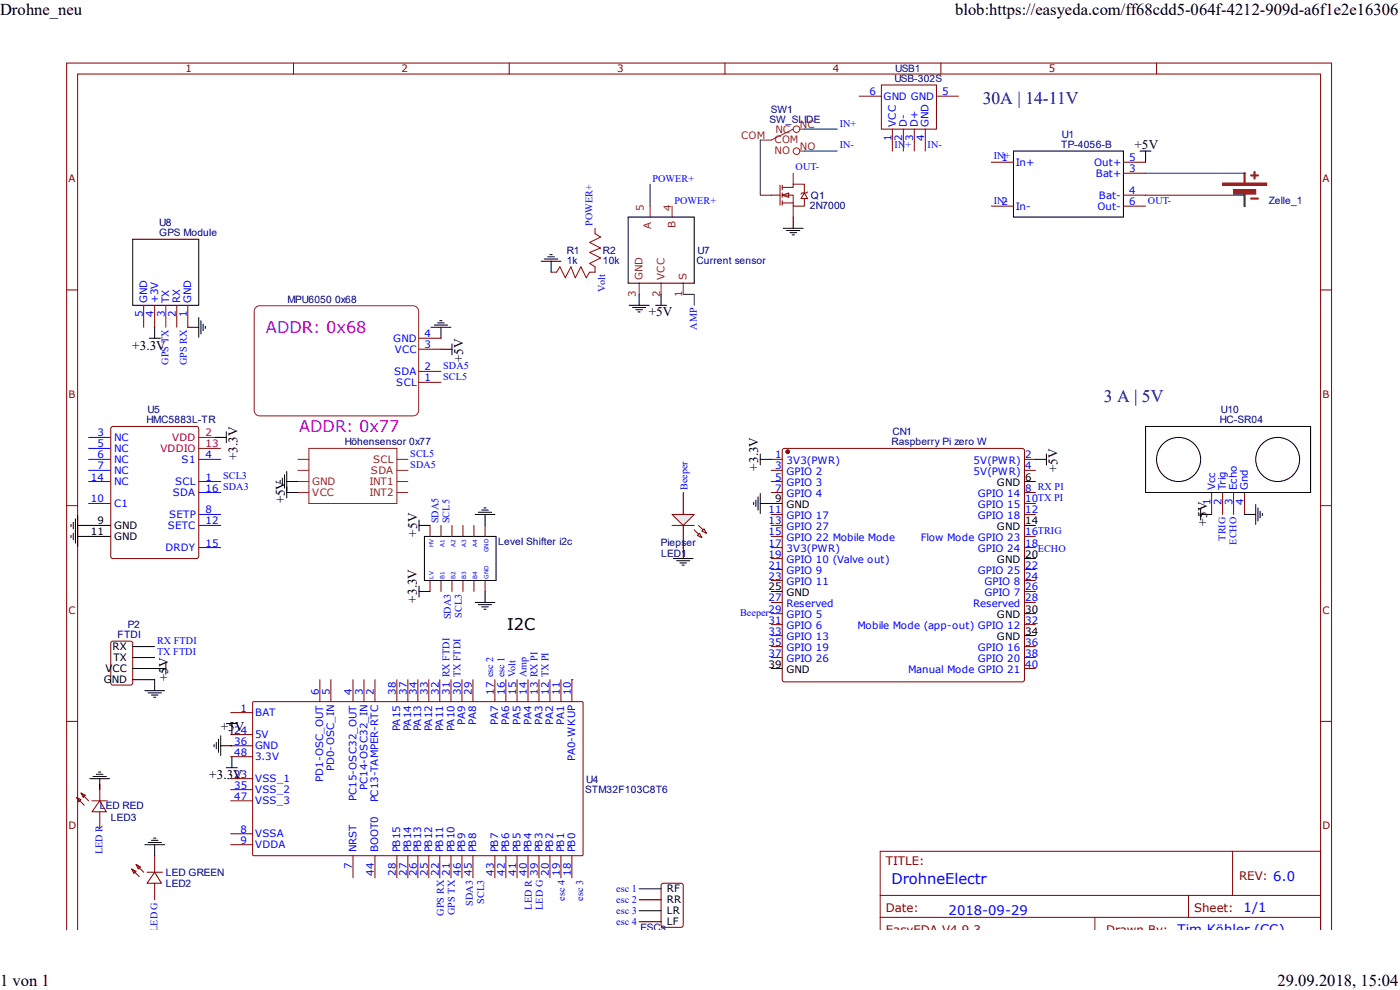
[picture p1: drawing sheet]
<svg xmlns="http://www.w3.org/2000/svg" width="297mm" height="210mm" viewBox="0 0 297 210" stroke-linecap="round" stroke-linejoin="round" font-family="sans-serif">
<g fill="none" stroke="#800" stroke-width=".21">
<path d="M14.1 13.4h268.4v183.9M14.1 13.4h.1M14.1 13.4v183.9M16.5 15.7h263.7v181.6v-16.7h-93.5v16.7M16.5 15.7h.1M16.5 15.7v181.6M62.3 13.4v2.3M108 13.4v2.3M153.8 13.4v2.3M199.6 13.4v2.3M245.4 13.4v2.3M14.1 61.5h2.4"/>
<path d="M280.2 61.5h2.3M14.1 107.3h2.4M280.2 107.3h2.3M14.1 153h2.4M280.2 153h2.3M186.7 189.9h93.5M186.7 194.6h93.5M232.3 194.6v2.7M252.1 189.9v4.7M261.5 180.6v9.3"/>
</g>
<circle cx="167.1" cy="95.8" r=".36" fill="#800"/>
<g fill="none" stroke="#800" stroke-width=".21">
<path d="M166.2 95.2h50.9l.2 .4v48.8l-.4 .3-50.7-.1-.3-.4v-48.6z"/>
<circle cx="167.1" cy="95.8" r=".36"/>
</g>
<circle cx="167.1" cy="95.8" r=".36" fill="#800"/>
<g fill="none" stroke="#800" stroke-width=".21">
<path d="M163.6 97.5h2.3M163.6 99.8h2.3M217.3 97.5h2.4M217.3 99.8h2.4M163.6 102.2h2.3M163.6 104.5h2.3M163.6 109.1h2.3M163.6 111.5h2.3M163.6 113.8h2.3M163.6 116.2h2.3M163.6 118.5h2.3M217.3 104.5h2.4"/>
<path d="M217.3 109.1h2.4M217.3 113.8h2.4M217.3 116.2h2.4M217.3 106.8h2.4M163.6 120.8h2.3M163.6 123.1h2.3M163.6 127.8h2.3M163.6 130.2h2.3M163.6 132.5h2.3M163.6 134.8h2.3M163.6 137.2h2.3M163.6 139.5h2.3"/>
<path d="M217.3 120.8h2.4M217.3 123.1h2.4M217.3 127.8h2.4M217.3 132.5h2.4M217.3 137.2h2.4M217.3 139.5h2.4M217.3 125.5h2.4M217.3 141.8h2.4"/>
<circle cx="167.1" cy="95.8" r=".36"/>
</g>
<path d="M163.6 106.8h2.3M217.3 118.5h2.4M217.3 111.5h2.4M217.3 102.2h2.4M163.6 125.5h2.3M217.3 134.8h2.4M217.3 130.2h2.4M163.6 141.8h2.3" fill="none" stroke="#000" stroke-width=".21"/>
<path d="M264 36.7v2.4M265.4 37.2h1.5M266.1 36.5v1.4M264 40.9v2.8M265.4 42.1h1.5" fill="none" stroke="#8d2323" stroke-width=".47"/>
<path d="M264 36.7h.1M264 43.7h.1" fill="none" stroke="#8d2323" stroke-width=".21"/>
<path d="M259.4 38.8h9.3v.5h-9.3z" fill="#8d2323"/>
<path d="M259.4 38.8h9.3v.5h-9.3z" fill="none" stroke="#8d2323" stroke-width=".21"/>
<path d="M261.7 40.3h4.7v.9h-4.7z" fill="#8d2323"/>
<path d="M261.7 40.3h4.7v.9h-4.7z" fill="none" stroke="#8d2323" stroke-width=".21"/>
<path d="M144.9 104.5v4.6M144.9 111.5v4.7" fill="none" stroke="#000" stroke-width=".21"/>
<path d="M142.6 109.1h4.7l-2.4 2.4z" fill="#efefef"/>
<path d="M142.6 109.1h4.7l-2.4 2.4zM147.3 112.4l1.6 1.6M148.2 111.5l1.7 1.6" fill="none" stroke="#800" stroke-width=".21"/>
<path d="M148 113.6l.4-.5 .5 .9z" fill="#efefef"/>
<path d="M148 113.6l.4-.5 .5 .9z" fill="none" stroke="#800" stroke-width=".21"/>
<path d="M148.9 112.6l.5-.4 .5 .9z" fill="#efefef"/>
<g fill="none" stroke="#800" stroke-width=".21">
<path d="M39.8 64.8v4.6M88.9 78.8h4.7M88.9 74.1h4.7M88.9 71.8h4.7M88.9 81.1h4.7M91.2 111.5v2.3M93.6 111.5v2.3M95.9 111.5v2.3M98.2 111.5v2.3M100.5 111.5v2.3M102.9 111.5v2.3M142.6 111.5h4.7"/>
<path d="M148.9 112.6l.5-.4 .5 .9zM257 104.5v4.6M259.4 104.5v4.6M261.7 104.5v4.6M264 104.5v4.6M23.6 136.2l.4-.2h3.7l.4 .2 .1 8.7-.3 .4h-3.9l-.4-.2zM91.2 123.1v2.4M93.6 123.1v2.4M95.9 123.1v2.4M98.2 123.1v2.4M100.5 123.1v2.4M102.9 123.1v2.4"/>
<path d="M48.9 151.2h4.7M48.9 155.8h4.7M48.9 158.2h4.7M53.7 148.9h69.9l.1 32.4-.3 .2h-69.7zM70.2 144.2v4.6M79.5 144.2v4.6M95.7 144.2v4.6M100.3 144.2v4.6M121.3 144.2v4.6M48.9 160.5h4.7M48.9 165.2h4.7M48.9 167.5h4.7"/>
<path d="M48.9 169.9h4.7M48.9 176.9h4.7M48.9 179.2h4.7M27.9 184.4l1 .4-.5 .5zM27.9 184.4l1.6 1.6M28.9 183.4l.9 .5-.5 .5zM28.9 183.4l1.6 1.6M31.2 185h3.3M32.8 185l1.4 2.4h-3zM32.8 181.5v3.5M32.8 187.4v3.5M74.9 181.5v4.7"/>
<path d="M79.5 181.5v4.7M95.7 181.5v4.7M100.3 181.5v4.7M121.3 181.5v4.7M140.5 187.4h4l.4 .2v8.7l-.2 .4h-4l-.4-.2v-8.7z"/>
</g>
<g fill="none" stroke="#8d2323" stroke-width=".21">
<path d="M137.9 43.7v2.4M142.6 43.7v2.4M54.4 65.1l.7-.2h32.5a1.21 1.21 0 0 1 1.2 1.1v21.1a1.17 1.17 0 0 1-1.2 1.1h-32.5a1.14 1.14 0 0 1-1.2-1.1v-21.1l.1-.3zM135.6 60.1v2.3M140.3 60.1v2.3M144.9 60.1v2.3M63.2 97.5h2.3M63.2 99.8h2.3M65.5 95.1h18.7v11.7h-18.7zM84.2 97.5h2.3M84.2 99.8h2.3M63.2 102.2h2.3"/>
<path d="M63.2 104.5h2.3M84.2 102.2h2.3M84.2 104.5h2.3"/>
</g>
<g fill="none" stroke="#000" stroke-width=".21">
<path d="M28.2 50.8h14v14h-14zM133.3 46.1v14h14M18.8 111.5h4.7M18.8 113.8h4.7M90 113.8h15.2v9.3h-15.2zM28.2 137.2h4.6M28.2 139.5h4.6M28.2 141.8h4.6M28.2 144.2h4.6M135.6 188.6h4.7M135.6 190.9h4.7M135.6 193.2h4.7"/>
<path d="M135.6 195.5h4.7"/>
</g>
<path d="M18.8 92.8h4.7M18.8 95.1h4.7M18.8 97.5h4.7M18.8 99.8h4.7M18.8 106.8h4.7M18.8 102.2h4.7" fill="none" stroke="#00f" stroke-width=".21"/>
<path d="M165.9 41.4l1.4-.5v1z" fill="#fefefe"/>
<g fill="none" stroke="#800" stroke-width=".21">
<path d="M187 18h11.7v9.4h-11.7zM165.5 39.3v4.2M165.9 39.8h2.4v-.7h2.3v1.8M165.9 39.3v1M168.3 36.7v2.4M182.3 20.4h4.7M189.3 27.4v4.6M191.6 27.4v4.6M194 27.4v4.6M196.3 27.4v4.6M198.7 20.4h4.6M210.3 34.4h4.7"/>
<path d="M238.3 34.4h4.7M238.3 36.7h4.7M116.9 57.7h1.2M126.2 48.4v1.2M126.2 56.6v1.1h-1.1M163.6 41.4h1.9M165.9 41.4l1.4-.5v1zM165.9 41.4h2.4v2.3h2.3v-1.6M165.9 43.1h2.4M165.9 40.9v1M165.9 42.6v.9M168.3 43.7v2.4"/>
<path d="M170.6 40.9l.7 1.2h-1.4zM171.3 40.7l-.2 .2h-1l-.2 .3M210.3 43.7h4.7M238.3 41.4h4.7M238.3 43.7h4.7M30.5 64.8v4.6M32.8 64.8v4.6M35.2 64.8v4.6M37.5 64.8v4.6M23.6 90.7l.4-.2h17.7l.4 .2 .1 27.3-.3 .4-17.9 .1-.4-.2zM67.9 144.2v4.6M74.9 144.2v4.6"/>
<path d="M77.2 144.2v4.6M84.2 144.2v4.6M86.5 144.2v4.6M88.6 144.2v4.6M91 144.2v4.6M93.3 144.2v4.6M98 144.2v4.6M105 144.2v4.6M107.3 144.2v4.6M109.7 144.2v4.6M112 144.2v4.6M114.3 144.2v4.6"/>
<path d="M116.7 144.2v4.6M119 144.2v4.6M16.3 169.2l.9 .4-.5 .5zM16.3 169.2l1.6 1.6M17.2 168.2l.9 .5-.4 .5zM17.2 168.2l1.6 1.7M19.5 169.9h3.3M21.2 169.9l1.4 2.3h-3.1zM21.2 166.4v3.5M21.2 172.2v3.5M84.2 181.5v4.7M86.5 181.5v4.7"/>
<path d="M88.6 181.5v4.7M91 181.5v4.7M93.3 181.5v4.7M98 181.5v4.7M105 181.5v4.7M107.3 181.5v4.7M109.7 181.5v4.7M112 181.5v4.7M114.3 181.5v4.7M116.7 181.5v4.7M119 181.5v4.7"/>
</g>
<g fill="none" stroke="#8d2323" stroke-width=".21">
<path d="M168.3 27.4l-4.7 2.3h-2.3M169.7 27.4h.9M169.7 32h.9"/>
<circle cx="169" cy="32.1" r=".7"/>
<circle cx="169" cy="27.4" r=".69"/>
</g>
<g fill="none" stroke="#000" stroke-width=".21">
<path d="M215 32h23.3v14.1h-23.3zM241.9 32h2.3M243 32v2.4M114.8 55.4h4.2M115.5 54.9h2.8M116.2 54.5h1.4M116.7 54h.4M116.9 55.4v2.3M133.3 46.1h14v14M166.2 48.4h4.2M166.9 48.9h2.8M167.6 49.4h1.4"/>
<path d="M168.1 49.8h.4M168.3 46.1v2.3M31.7 71.8h2.3M32.8 69.4v2.4M39.8 69.4h2.4M42.2 67.4v4.1M42.6 68v2.8M43.1 68.7v1.4M43.6 69.2v.5M91.4 69.4h4.3M92.2 69h2.8M92.8 68.5h1.4"/>
<path d="M93.3 68h.5M93.6 69.4v2.4M93.6 74.1h2.3M95.9 72.9v2.4M133.5 64.8h4.2M134.2 65.2h2.8M134.9 65.7h1.4M135.3 66.2h.5M135.6 62.4v2.4M139.1 64.8h2.3M140.3 62.4v2.4M45.7 92.8h2.3"/>
<path d="M48 91.6v2.3M161.3 96.3v2.3M161.3 97.5h2.3M219.7 97.5h2.3M222 96.3v2.3M243 90.5h35v14h-35zM15.1 111.3v.4M15.1 113.6v.4M15.5 110.8v1.4M15.5 113.1v1.4M16 110.1v5.1M16.5 113.8h2.3"/>
<path d="M16.5 109.4v6.5M16.5 111.5h2.3M59.4 101.9v.5M59.9 101.4v1.4M60.4 100.7v2.8M60.8 104.5h2.4M60.8 100v5.6M60.8 102.2h2.4M88.9 111.5h2.3M88.9 110.3v2.3M100.8 109.1h4.2M101.5 108.7h2.8"/>
<path d="M102.2 108.2h1.4M102.7 107.7h.4M102.9 109.1v2.4M142.8 118.5h4.2M143.6 119h2.7M144.2 119.4h1.4M144.7 119.9h.5M144.9 116.2v2.3M159.9 106.6v.4M160.4 106.1v1.4M160.8 105.4v2.8M161.3 106.8h2.3"/>
<path d="M161.3 104.7v4.2M254.7 109.1h2.3M254.7 107.9v2.4M264 109.1h2.4M266.4 107v4.3M266.9 107.7v2.8M267.3 108.5v1.4M267.8 108.9v.5M88.9 124.3v2.4M88.9 125.5h2.3M100.8 127.8h4.2M101.5 128.3h2.8"/>
<path d="M102.2 128.7h1.4M102.7 129.2h.4M102.9 125.5v2.3M30.7 146.5h4.2M31.4 147h2.8M32.1 147.4h1.4M32.6 147.9h.5M32.8 144.2v2.3M32.8 141.8h2.4M35.2 140.7v2.3M45.4 157.9v.5M45.9 157.5v1.4"/>
<path d="M46.4 156.8v2.8M46.8 158.2h2.4M46.8 156.1v4.2M48 153.5h2.3M49.2 153.5v2.3M19 165.2h4.2M19.7 164.7h2.9M20.4 164.3h1.4M20.9 163.8h.5M21.2 165.2v2.3M30.7 179.2h4.2M31.4 178.7h2.8"/>
<path d="M32.1 178.3h1.4M32.6 177.8h.5M32.8 179.2v2.3M48 162.9h2.3M49.2 160.5v2.4"/>
<circle cx="250" cy="97.5" r="4.7"/>
<circle cx="271" cy="97.5" r="4.7"/>
</g>
<path d="M137.9 39.1v4.6M161.3 29.7v11.7h2.3M170.6 27.4h7M170.6 32h7M243 36.7h21M243 41.4h21v2.3M144.9 62.4h2.4v2.4M121.3 144.2h.3" fill="none" stroke="#080" stroke-width=".21"/>
<path d="M118.1 57.7l.7-1.1 1.1 2.3 1.2-2.3 .9 2.3 1.2-2.3 1.2 2.3 .7-1.2M126.2 49.6l1.2 .7-2.3 1.1 2.3 1.2-2.3 1 2.3 1.1-2.3 1.2 1.1 .7" fill="none" stroke="#a00000" stroke-width=".21"/>
<path d="M42.2 97.5h4.6M42.2 102.2h4.6M42.2 109.1h4.6M42.2 111.5h4.6M42.2 116.2h4.6M42.2 104.5h4.6" fill="none" stroke="#00f" stroke-width=".21"/>
<path d="M42.2 92.8h4.6M42.2 95.1h4.6" fill="none" stroke="#f00" stroke-width=".21"/>
<g font-size="3.7" fill="#000080">
<text x="208.5" y="22.1">30A | 14-11V</text>
<text x="234.2" y="85.2">3 A | 5V</text>
</g>
<g font-size="3.5">
<text x="0" y="3.2">Drohne_neu</text>
<text x="202.6" y="3.2">blob:https://easyeda.com/ff68cdd5-064f-4212-909d-a6f1e2e16306</text>
<text x="0" y="209.2">1 von 1</text>
<text x="271" y="209.2">29.09.2018, 15:04</text>
</g>
<g font-size="3.4" fill="#c0f">
<text x="56.4" y="70.6">ADDR: 0x68</text>
<text x="63.5" y="91.7">ADDR: 0x77</text>
</g>
<text font-size="3.4" x="107.6" y="133.7">I2C</text>
<text font-size="3.1" fill="#00f" x="189.1" y="187.6">DrohneElectr</text>
<g font-size="2.8">
<text x="240.7" y="31.6">+5V</text>
<text x="137.6" y="67.1">+5V</text>
<text x="28.1" y="74.2">+3.3V</text>
<text x="98.3" y="76.8" transform="rotate(-90 98.3 76.8)">+5V</text>
<text x="50.4" y="97.6" transform="rotate(-90 50.4 97.6)">+3.3V</text>
<text x="160.8" y="99.8" transform="rotate(-90 160.8 99.8)">+3.3V</text>
<text x="224.4" y="100.2" transform="rotate(-90 224.4 100.2)">+5V</text>
<text x="60.4" y="106.8" transform="rotate(-90 60.4 106.8)">+5V</text>
<text x="88.5" y="113.8" transform="rotate(-90 88.5 113.8)">+5V</text>
<text x="256.1" y="111.5" transform="rotate(-90 256.1 111.5)">+5V</text>
<text x="88.4" y="127.8" transform="rotate(-90 88.4 127.8)">+3.3V</text>
<text x="35.6" y="144.5" transform="rotate(-90 35.6 144.5)">+5V</text>
<text x="46.9" y="155">+5V</text>
<text x="44.4" y="165.2">+3.3V</text>
</g>
<g font-size="2.8" fill="#00f">
<text x="201.3" y="194.2">2018-09-29</text>
<text x="263.8" y="193.5">1/1</text>
<text x="249.8" y="198.2">Tim Köhler (CC)</text>
</g>
<g font-size="2.5" fill="#800">
<text x="187.9" y="183.4">TITLE:</text>
<text x="262.9" y="186.7">REV: 6.0</text>
<text x="187.9" y="193.5">Date:</text>
<text x="253.3" y="193.5">Sheet:</text>
<text x="187.9" y="198.2">EasyEDA V4.9.3</text>
<text x="234.7" y="198.2">Drawn By:</text>
</g>
<g font-size="2.2" fill="#800">
<text x="39.4" y="15.4">1</text>
<text x="85.2" y="15.4">2</text>
<text x="130.9" y="15.4">3</text>
<text x="176.7" y="15.4">4</text>
<text x="222.5" y="15.4">5</text>
<text x="14.5" y="38.6">A</text>
<text x="280.6" y="38.6">A</text>
<text x="14.5" y="84.4">B</text>
<text x="280.6" y="84.4">B</text>
<text x="14.5" y="130.2">C</text>
<text x="280.6" y="130.2">C</text>
<text x="14.5" y="175.9">D</text>
<text x="280.6" y="175.9">D</text>
</g>
<g font-size="2.2" fill="#000080">
<text x="189.7" y="17.4">USB-302S</text>
<text x="189.9" y="15.2">USB1</text>
<text x="163.5" y="23.9">SW1</text>
<text x="163.3" y="26">SW_SLIDE</text>
<text x="225.3" y="29.3">U1</text>
<text x="225.1" y="31.4">TP-4056-B</text>
<text x="33.8" y="48">U8</text>
<text x="171.8" y="44.2">2N7000</text>
<text x="172" y="42.1">Q1</text>
<text x="269.2" y="43.2">Zelle_1</text>
<text x="33.8" y="50.1">GPS Module</text>
<text x="120.2" y="53.8">R1</text>
<text x="127.9" y="53.9">R2</text>
<text x="148" y="53.9">U7</text>
<text x="120.2" y="55.9">1k</text>
<text x="127.9" y="56">10k</text>
<text x="147.7" y="56">Current sensor</text>
<text x="61" y="64.2">MPU6050 0x68</text>
<text x="31.1" y="89.8">HMC5883L-TR</text>
<text x="31.3" y="87.7">U5</text>
<text x="258.8" y="89.8">HC-SR04</text>
<text x="259" y="87.6">U10</text>
<text x="73.2" y="94.4">Höhensensor 0x77</text>
<text x="189.1" y="94.4">Raspberry Pi zero W</text>
<text x="189.3" y="92.3">CN1</text>
<text x="105.7" y="115.6">Level Shifter i2c</text>
<text x="140.2" y="115.8">Piepser</text>
<text x="140.3" y="118.2">LED1</text>
<text x="24.9" y="135.3">FTDI</text>
<text x="27.1" y="133.1">P2</text>
<text x="124.3" y="166">U4</text>
<text x="21.2" y="171.6">LED RED</text>
<text x="124.2" y="168.1">STM32F103C8T6</text>
<text x="23.5" y="174.2">LED3</text>
<text x="35.2" y="185.9">LED GREEN</text>
<text x="35.2" y="188.2">LED2</text>
<text x="135.8" y="197.4">ESCs</text>
</g>
<g font-size="2.2" fill="#00f">
<text x="184.4" y="20.2">6</text>
<text x="187.5" y="21.1">GND GND</text>
<text x="199.9" y="20.2">5</text>
<text x="178.1" y="26.8">IN+</text>
<text x="189.1" y="30" transform="rotate(-90 189.1 30)">1</text>
<text x="190" y="27" transform="rotate(-90 190 27)">VCC</text>
<text x="191.4" y="30" transform="rotate(-90 191.4 30)">2</text>
<text x="192.4" y="27" transform="rotate(-90 192.4 27)">D-</text>
<text x="193.8" y="30" transform="rotate(-90 193.8 30)">3</text>
<text x="194.7" y="27" transform="rotate(-90 194.7 27)">D+</text>
<text x="196.1" y="30" transform="rotate(-90 196.1 30)">4</text>
<text x="197" y="27" transform="rotate(-90 197 27)">GND</text>
<text x="178.1" y="31.5">IN-</text>
<text x="189.8" y="31.5">IN+</text>
<text x="196.8" y="31.5">IN-</text>
<text x="210.8" y="33.8">IN+</text>
<text x="212.5" y="34.2">1</text>
<text x="215.5" y="35.1">In+</text>
<text x="232.2" y="35.1">Out+</text>
<text x="239.6" y="34.2">5</text>
<text x="138.4" y="38.5">POWER+</text>
<text x="168.8" y="36.2">OUT-</text>
<text x="232.5" y="37.5">Bat+</text>
<text x="239.6" y="36.5">3</text>
<text x="239.6" y="41.2">4</text>
<text x="125.7" y="48" transform="rotate(-90 125.7 48)">POWER+</text>
<text x="143.1" y="43.2">POWER+</text>
<text x="210.8" y="43.2">IN-</text>
<text x="212.5" y="43.5">2</text>
<text x="215.5" y="44.4">In-</text>
<text x="232.8" y="44.4">Out-</text>
<text x="233.1" y="42.1">Bat-</text>
<text x="239.6" y="43.5">6</text>
<text x="243.5" y="43.2">OUT-</text>
<text x="31.2" y="64.3" transform="rotate(-90 31.2 64.3)">GND</text>
<text x="33.5" y="64.3" transform="rotate(-90 33.5 64.3)">+3V</text>
<text x="35.9" y="64.3" transform="rotate(-90 35.9 64.3)">TX</text>
<text x="38.2" y="64.3" transform="rotate(-90 38.2 64.3)">RX</text>
<text x="40.6" y="64.3" transform="rotate(-90 40.6 64.3)">GND</text>
<text x="128.4" y="61.8" transform="rotate(-90 128.4 61.8)">Volt</text>
<text x="30.3" y="67.4" transform="rotate(-90 30.3 67.4)">5</text>
<text x="32.6" y="67.4" transform="rotate(-90 32.6 67.4)">4</text>
<text x="35" y="67.4" transform="rotate(-90 35 67.4)">3</text>
<text x="37.3" y="67.4" transform="rotate(-90 37.3 67.4)">2</text>
<text x="39.6" y="67.4" transform="rotate(-90 39.6 67.4)">1</text>
<text x="90.1" y="71.5">4</text>
<text x="147.9" y="70" transform="rotate(-90 147.9 70)">AMP</text>
<text x="35.8" y="77.3" transform="rotate(-90 35.8 77.3)">GPS TX</text>
<text x="39.6" y="77.5" transform="rotate(-90 39.6 77.5)">GPS RX</text>
<text x="83.4" y="72.5">GND</text>
<text x="83.8" y="74.8">VCC</text>
<text x="90.1" y="73.9">3</text>
<text x="83.6" y="79.5">SDA</text>
<text x="84.1" y="81.8">SCL</text>
<text x="90.1" y="80.9">1</text>
<text x="90.1" y="78.6">2</text>
<text x="94" y="80.6">SCL5</text>
<text x="94" y="78.2">SDA5</text>
<text x="20.7" y="92.6">3</text>
<text x="20.7" y="94.9">5</text>
<text x="24.2" y="93.5">NC</text>
<text x="24.2" y="95.8">NC</text>
<text x="19.3" y="101.9">14</text>
<text x="20.7" y="97.2">6</text>
<text x="20.7" y="99.6">7</text>
<text x="24.2" y="98.2">NC</text>
<text x="24.2" y="100.5">NC</text>
<text x="38.5" y="98.2">S1</text>
<text x="43.6" y="101.9">1</text>
<text x="43.6" y="97.2">4</text>
<text x="47.3" y="101.6">SCL3</text>
<text x="87" y="96.9">SCL5</text>
<text x="87" y="99.2">SDA5</text>
<text x="164.5" y="97.2">1</text>
<text x="164.5" y="99.6">3</text>
<text x="164.5" y="101.9">5</text>
<text x="166.8" y="98.4">3V3(PWR)</text>
<text x="166.8" y="100.8">GPIO 2</text>
<text x="206.5" y="100.8">5V(PWR)</text>
<text x="206.5" y="98.4">5V(PWR)</text>
<text x="217.5" y="99.6">4</text>
<text x="217.5" y="97.2">2</text>
<text x="19.3" y="106.6">10</text>
<text x="24.2" y="107.5">C1</text>
<text x="24.2" y="102.9">NC</text>
<text x="36.7" y="105.2">SDA</text>
<text x="37.1" y="102.9">SCL</text>
<text x="43.6" y="104.3">16 SDA3</text>
<text x="145.8" y="104" transform="rotate(-90 145.8 104)">Beeper</text>
<text x="164.5" y="104.3">7</text>
<text x="166.8" y="103.1">GPIO 3</text>
<text x="166.8" y="105.4">GPIO 4</text>
<text x="207.5" y="107.7">GPIO 15</text>
<text x="207.5" y="105.4">GPIO 14</text>
<text x="217.5" y="106.6">10TX PI</text>
<text x="217.5" y="104.3">8 RX PI</text>
<text x="256.8" y="107.1" transform="rotate(-90 256.8 107.1)">1</text>
<text x="257.8" y="104" transform="rotate(-90 257.8 104)">Vcc</text>
<text x="259.2" y="107.1" transform="rotate(-90 259.2 107.1)">2</text>
<text x="260.1" y="104" transform="rotate(-90 260.1 104)">Trig</text>
<text x="261.5" y="107.1" transform="rotate(-90 261.5 107.1)">3</text>
<text x="262.4" y="104" transform="rotate(-90 262.4 104)">Echo</text>
<text x="263.8" y="107.1" transform="rotate(-90 263.8 107.1)">4</text>
<text x="264.7" y="104" transform="rotate(-90 264.7 104)">Gnd</text>
<text x="35.6" y="112.2">SETC</text>
<text x="35.9" y="109.9">SETP</text>
<text x="43.6" y="108.9">8</text>
<text x="43.6" y="111.3">12</text>
<text x="93" y="111" transform="rotate(-90 93 111)">SDA5</text>
<text x="95.3" y="111" transform="rotate(-90 95.3 111)">SCL5</text>
<text x="163.1" y="108.9">11</text>
<text x="163.1" y="111.3">13</text>
<text x="163.1" y="113.6">15</text>
<text x="166.8" y="110.1">GPIO 17</text>
<text x="166.8" y="112.4">GPIO 27</text>
<text x="207.5" y="110.1">GPIO 18</text>
<text x="217.5" y="113.6">16TRIG</text>
<text x="217.5" y="108.9">12</text>
<text x="35.1" y="116.9">DRDY</text>
<text x="43.6" y="116">15</text>
<text x="163.1" y="116">17</text>
<text x="163.1" y="118.3">19</text>
<text x="166.8" y="114.8">GPIO 22 Mobile Mode</text>
<text x="166.8" y="117.1">3V3(PWR)</text>
<text x="166.8" y="119.4">GPIO 10 (Valve out)</text>
<text x="195.3" y="114.8">Flow Mode GPIO 23</text>
<text x="207.5" y="117.1">GPIO 24</text>
<text x="217.5" y="116">18</text>
<text x="220.2" y="117.1">ECHO</text>
<text x="260" y="114.7" transform="rotate(-90 260 114.7)">TRIG</text>
<text x="262.3" y="115.6" transform="rotate(-90 262.3 115.6)">ECHO</text>
<text x="163.1" y="120.6">21</text>
<text x="163.1" y="122.9">23</text>
<text x="166.8" y="121.8">GPIO 9</text>
<text x="166.8" y="124.1">GPIO 11</text>
<text x="207.5" y="121.8">GPIO 25</text>
<text x="208.9" y="124.1">GPIO 8</text>
<text x="217.5" y="125.3">26</text>
<text x="217.5" y="122.9">24</text>
<text x="217.5" y="120.6">22</text>
<text x="95.7" y="131.4" transform="rotate(-90 95.7 131.4)">SDA3</text>
<text x="98" y="131.1" transform="rotate(-90 98 131.1)">SCL3</text>
<text x="157" y="130.8">Beeper</text>
<text x="163.1" y="127.6">27</text>
<text x="163.1" y="130">29</text>
<text x="166.8" y="128.8">Reserved</text>
<text x="166.8" y="131.1">GPIO 5</text>
<text x="206.5" y="128.8">Reserved</text>
<text x="208.9" y="126.4">GPIO 7</text>
<text x="217.5" y="127.6">28</text>
<text x="33.3" y="136.6">RX FTDI</text>
<text x="163.1" y="132.3">31</text>
<text x="163.1" y="134.6">33</text>
<text x="163.1" y="136.9">35</text>
<text x="166.8" y="133.4">GPIO 6</text>
<text x="166.8" y="135.8">GPIO 13</text>
<text x="181.9" y="133.4">Mobile Mode (app-out) GPIO 12</text>
<text x="217.5" y="136.9">36</text>
<text x="217.5" y="132.3">32</text>
<text x="33.3" y="138.9">TX FTDI</text>
<text x="163.1" y="139.3">37</text>
<text x="166.8" y="138.1">GPIO 19</text>
<text x="166.8" y="140.5">GPIO 26</text>
<text x="192.7" y="142.8">Manual Mode GPIO 21</text>
<text x="207.5" y="140.5">GPIO 20</text>
<text x="207.5" y="138.1">GPIO 16</text>
<text x="217.5" y="141.6">40</text>
<text x="217.5" y="139.3">38</text>
<text x="67.6" y="147.4" transform="rotate(-90 67.6 147.4)">6</text>
<text x="70" y="147.4" transform="rotate(-90 70 147.4)">5</text>
<text x="74.7" y="147.4" transform="rotate(-90 74.7 147.4)">4</text>
<text x="77" y="147.4" transform="rotate(-90 77 147.4)">3</text>
<text x="79.3" y="147.4" transform="rotate(-90 79.3 147.4)">2</text>
<text x="84" y="147.4" transform="rotate(-90 84 147.4)">38</text>
<text x="86.3" y="147.4" transform="rotate(-90 86.3 147.4)">37</text>
<text x="88.4" y="147.4" transform="rotate(-90 88.4 147.4)">34</text>
<text x="90.8" y="147.4" transform="rotate(-90 90.8 147.4)">33</text>
<text x="93.1" y="147.4" transform="rotate(-90 93.1 147.4)">32</text>
<text x="95.5" y="147.4" transform="rotate(-90 95.5 147.4)">31 RX FTDI</text>
<text x="97.8" y="147.4" transform="rotate(-90 97.8 147.4)">30 TX FTDI</text>
<text x="100.1" y="147.4" transform="rotate(-90 100.1 147.4)">29</text>
<text x="104.8" y="147.4" transform="rotate(-90 104.8 147.4)">17 esc 2</text>
<text x="107.1" y="147.4" transform="rotate(-90 107.1 147.4)">16 esc 1</text>
<text x="109.5" y="147.4" transform="rotate(-90 109.5 147.4)">15 Volt</text>
<text x="111.8" y="147.4" transform="rotate(-90 111.8 147.4)">14 Amp</text>
<text x="114.1" y="147.4" transform="rotate(-90 114.1 147.4)">13 RX PI</text>
<text x="116.5" y="147.4" transform="rotate(-90 116.5 147.4)">12 TX PI</text>
<text x="118.8" y="147.4" transform="rotate(-90 118.8 147.4)">11</text>
<text x="121.1" y="147.4" transform="rotate(-90 121.1 147.4)">10</text>
<text x="49.7" y="155.6">24</text>
<text x="51.1" y="151">1</text>
<text x="54.1" y="151.9">BAT</text>
<text x="84.9" y="155.1" transform="rotate(-90 84.9 155.1)">PA15</text>
<text x="87.2" y="155.1" transform="rotate(-90 87.2 155.1)">PA14</text>
<text x="89.4" y="155.1" transform="rotate(-90 89.4 155.1)">PA13</text>
<text x="91.7" y="155.1" transform="rotate(-90 91.7 155.1)">PA12</text>
<text x="94" y="155.1" transform="rotate(-90 94 155.1)">PA11</text>
<text x="96.4" y="155.1" transform="rotate(-90 96.4 155.1)">PA10</text>
<text x="98.7" y="153.7" transform="rotate(-90 98.7 153.7)">PA9</text>
<text x="101" y="153.7" transform="rotate(-90 101 153.7)">PA8</text>
<text x="105.7" y="153.7" transform="rotate(-90 105.7 153.7)">PA7</text>
<text x="108" y="153.7" transform="rotate(-90 108 153.7)">PA6</text>
<text x="110.4" y="153.7" transform="rotate(-90 110.4 153.7)">PA5</text>
<text x="112.7" y="153.7" transform="rotate(-90 112.7 153.7)">PA4</text>
<text x="115.1" y="153.7" transform="rotate(-90 115.1 153.7)">PA3</text>
<text x="117.4" y="153.7" transform="rotate(-90 117.4 153.7)">PA2</text>
<text x="119.7" y="153.7" transform="rotate(-90 119.7 153.7)">PA1</text>
<text x="49.7" y="158">36</text>
<text x="49.7" y="160.3">48</text>
<text x="54.1" y="156.6">5V</text>
<text x="54.1" y="158.9">GND</text>
<text x="54.1" y="161.2">3.3V</text>
<text x="122" y="161.5" transform="rotate(-90 122 161.5)">PA0-WKUP</text>
<text x="49.7" y="165">23</text>
<text x="49.7" y="167.3">35</text>
<text x="54.1" y="165.9">VSS_1</text>
<text x="68.6" y="165.9" transform="rotate(-90 68.6 165.9)">PD1-OSC_OUT</text>
<text x="70.9" y="163.6" transform="rotate(-90 70.9 163.6)">PD0-OSC_IN</text>
<text x="77.9" y="167.6" transform="rotate(-90 77.9 167.6)">PC14-OSC32_IN</text>
<text x="49.7" y="169.6">47</text>
<text x="54.1" y="168.2">VSS_2</text>
<text x="54.1" y="170.6">VSS_3</text>
<text x="75.6" y="170" transform="rotate(-90 75.6 170)">PC15-OSC32_OUT</text>
<text x="80.3" y="170.2" transform="rotate(-90 80.3 170.2)">PC13-TAMPER-RTC</text>
<text x="51.1" y="176.7">8</text>
<text x="51.1" y="179">9</text>
<text x="54.1" y="177.6">VSSA</text>
<text x="54.1" y="179.9">VDDA</text>
<text x="21.8" y="181.3" transform="rotate(-90 21.8 181.3)">LED R</text>
<text x="74.7" y="184.4" transform="rotate(-90 74.7 184.4)">7</text>
<text x="75.6" y="180.8" transform="rotate(-90 75.6 180.8)">NRST</text>
<text x="79.3" y="185.8" transform="rotate(-90 79.3 185.8)">44</text>
<text x="80.3" y="180.8" transform="rotate(-90 80.3 180.8)">BOOT0</text>
<text x="84" y="185.8" transform="rotate(-90 84 185.8)">28</text>
<text x="84.9" y="180.8" transform="rotate(-90 84.9 180.8)">PB15</text>
<text x="86.3" y="185.8" transform="rotate(-90 86.3 185.8)">27</text>
<text x="87.2" y="180.8" transform="rotate(-90 87.2 180.8)">PB14</text>
<text x="88.4" y="185.8" transform="rotate(-90 88.4 185.8)">26</text>
<text x="89.4" y="180.8" transform="rotate(-90 89.4 180.8)">PB13</text>
<text x="90.8" y="185.8" transform="rotate(-90 90.8 185.8)">25</text>
<text x="91.7" y="180.8" transform="rotate(-90 91.7 180.8)">PB12</text>
<text x="93.1" y="185.8" transform="rotate(-90 93.1 185.8)">22</text>
<text x="94" y="180.8" transform="rotate(-90 94 180.8)">PB11</text>
<text x="95.5" y="185.8" transform="rotate(-90 95.5 185.8)">21</text>
<text x="96.4" y="180.8" transform="rotate(-90 96.4 180.8)">PB10</text>
<text x="97.8" y="185.8" transform="rotate(-90 97.8 185.8)">46</text>
<text x="98.7" y="180.8" transform="rotate(-90 98.7 180.8)">PB9</text>
<text x="100.1" y="185.8" transform="rotate(-90 100.1 185.8)">45</text>
<text x="101" y="180.8" transform="rotate(-90 101 180.8)">PB8</text>
<text x="104.8" y="185.8" transform="rotate(-90 104.8 185.8)">43</text>
<text x="105.7" y="180.8" transform="rotate(-90 105.7 180.8)">PB7</text>
<text x="107.1" y="185.8" transform="rotate(-90 107.1 185.8)">42</text>
<text x="108" y="180.8" transform="rotate(-90 108 180.8)">PB6</text>
<text x="109.5" y="185.8" transform="rotate(-90 109.5 185.8)">41</text>
<text x="110.4" y="180.8" transform="rotate(-90 110.4 180.8)">PB5</text>
<text x="111.8" y="185.8" transform="rotate(-90 111.8 185.8)">40</text>
<text x="112.7" y="180.8" transform="rotate(-90 112.7 180.8)">PB4</text>
<text x="114.1" y="185.8" transform="rotate(-90 114.1 185.8)">39</text>
<text x="115.1" y="180.8" transform="rotate(-90 115.1 180.8)">PB3</text>
<text x="116.5" y="185.8" transform="rotate(-90 116.5 185.8)">20</text>
<text x="117.4" y="180.8" transform="rotate(-90 117.4 180.8)">PB2</text>
<text x="118.8" y="185.8" transform="rotate(-90 118.8 185.8)">19</text>
<text x="119.7" y="180.8" transform="rotate(-90 119.7 180.8)">PB1</text>
<text x="121.1" y="185.8" transform="rotate(-90 121.1 185.8)">18</text>
<text x="122" y="180.8" transform="rotate(-90 122 180.8)">PB0</text>
<text x="102.7" y="191.8" transform="rotate(-90 102.7 191.8)">SCL3</text>
<text x="119.8" y="191.1" transform="rotate(-90 119.8 191.1)">esc 4</text>
<text x="123.7" y="191.1" transform="rotate(-90 123.7 191.1)">esc 3</text>
<text x="130.7" y="189.1">esc 1</text>
<text x="130.7" y="191.5">esc 2</text>
<text x="33.4" y="197.7" transform="rotate(-90 33.4 197.7)">LED G</text>
<text x="94.1" y="194.3" transform="rotate(-90 94.1 194.3)">GPS RX</text>
<text x="96.5" y="194.1" transform="rotate(-90 96.5 194.1)">GPS TX</text>
<text x="100.3" y="192.1" transform="rotate(-90 100.3 192.1)">SDA3</text>
<text x="112.9" y="193" transform="rotate(-90 112.9 193)">LED R</text>
<text x="115.2" y="193" transform="rotate(-90 115.2 193)">LED G</text>
<text x="130.7" y="193.8">esc 3</text>
<text x="130.7" y="196.2">esc 4</text>
</g>
<g font-size="2.2" fill="#8d2323">
<text x="157.3" y="29.5">COM</text>
<text x="164.5" y="28.1">NC</text>
<text x="169.7" y="27.2">NC</text>
<text x="164.3" y="30.4">COM</text>
<text x="164.3" y="32.8">NO</text>
<text x="169.7" y="31.8">NO</text>
<text x="136.6" y="44.7" transform="rotate(-90 136.6 44.7)">5</text>
<text x="142.4" y="44.7" transform="rotate(-90 142.4 44.7)">4</text>
<text x="138.2" y="48.6" transform="rotate(-90 138.2 48.6)">A</text>
<text x="143.3" y="48.3" transform="rotate(-90 143.3 48.3)">B</text>
<text x="136.3" y="59.4" transform="rotate(-90 136.3 59.4)">GND</text>
<text x="141" y="59.4" transform="rotate(-90 141 59.4)">VCC</text>
<text x="145.7" y="59.4" transform="rotate(-90 145.7 59.4)">S</text>
<text x="134.9" y="62.9" transform="rotate(-90 134.9 62.9)">3</text>
<text x="140" y="62.9" transform="rotate(-90 140 62.9)">2</text>
<text x="144.7" y="62.9" transform="rotate(-90 144.7 62.9)">1</text>
<text x="78.7" y="100.5">SDA</text>
<text x="79.2" y="98.2">SCL</text>
<text x="66.3" y="102.9">GND</text>
<text x="66.3" y="105.2">VCC</text>
<text x="78.4" y="102.9">INT1</text>
<text x="78.4" y="105.2">INT2</text>
</g>
<g font-size="2.2" fill="#f00">
<text x="34" y="95.8">VDDIO</text>
<text x="36.5" y="93.5">VDD</text>
<text x="43.6" y="92.6">2</text>
<text x="43.6" y="94.9">13</text>
</g>
<g font-size="2.2">
<text x="217.5" y="101.9">6</text>
<text x="164.5" y="106.6">9</text>
<text x="166.8" y="107.7">GND</text>
<text x="211.5" y="103.1">GND</text>
<text x="19.3" y="113.6">11</text>
<text x="20.7" y="111.3">9</text>
<text x="24.2" y="112.2">GND</text>
<text x="211.5" y="112.4">GND</text>
<text x="217.5" y="111.3">14</text>
<text x="24.2" y="114.5">GND</text>
<text x="211.5" y="119.4">GND</text>
<text x="217.5" y="118.3">20</text>
<text x="163.1" y="125.3">25</text>
<text x="166.8" y="126.4">GND</text>
<text x="211.5" y="131.1">GND</text>
<text x="217.5" y="130">30</text>
<text x="23.9" y="137.9">RX</text>
<text x="211.5" y="135.8">GND</text>
<text x="217.5" y="134.6">34</text>
<text x="22.4" y="142.6">VCC</text>
<text x="24" y="140.2">TX</text>
<text x="163.1" y="141.6">39</text>
<text x="166.8" y="142.8">GND</text>
<text x="22" y="144.9">GND</text>
<text x="141.4" y="189.3">RF</text>
<text x="141.4" y="191.6">RR</text>
<text x="141.4" y="193.9">LR</text>
<text x="141.4" y="196.3">LF</text>
</g>
<g font-size="1.2" fill="#00f">
<text x="91.9" y="116.1" transform="rotate(-90 91.9 116.1)">HV</text>
<text x="94.3" y="115.9" transform="rotate(-90 94.3 115.9)">A1</text>
<text x="96.6" y="115.9" transform="rotate(-90 96.6 115.9)">A2</text>
<text x="98.9" y="115.9" transform="rotate(-90 98.9 115.9)">A3</text>
<text x="101.3" y="115.9" transform="rotate(-90 101.3 115.9)">A4</text>
<text x="103.6" y="117.1" transform="rotate(-90 103.6 117.1)">GND</text>
<text x="91.9" y="122.7" transform="rotate(-90 91.9 122.7)">LV</text>
<text x="94.3" y="122.7" transform="rotate(-90 94.3 122.7)">B1</text>
<text x="96.6" y="122.7" transform="rotate(-90 96.6 122.7)">B2</text>
<text x="98.9" y="122.7" transform="rotate(-90 98.9 122.7)">B3</text>
<text x="101.3" y="122.7" transform="rotate(-90 101.3 122.7)">B4</text>
<text x="103.6" y="122.7" transform="rotate(-90 103.6 122.7)">GND</text>
</g>
</svg>
